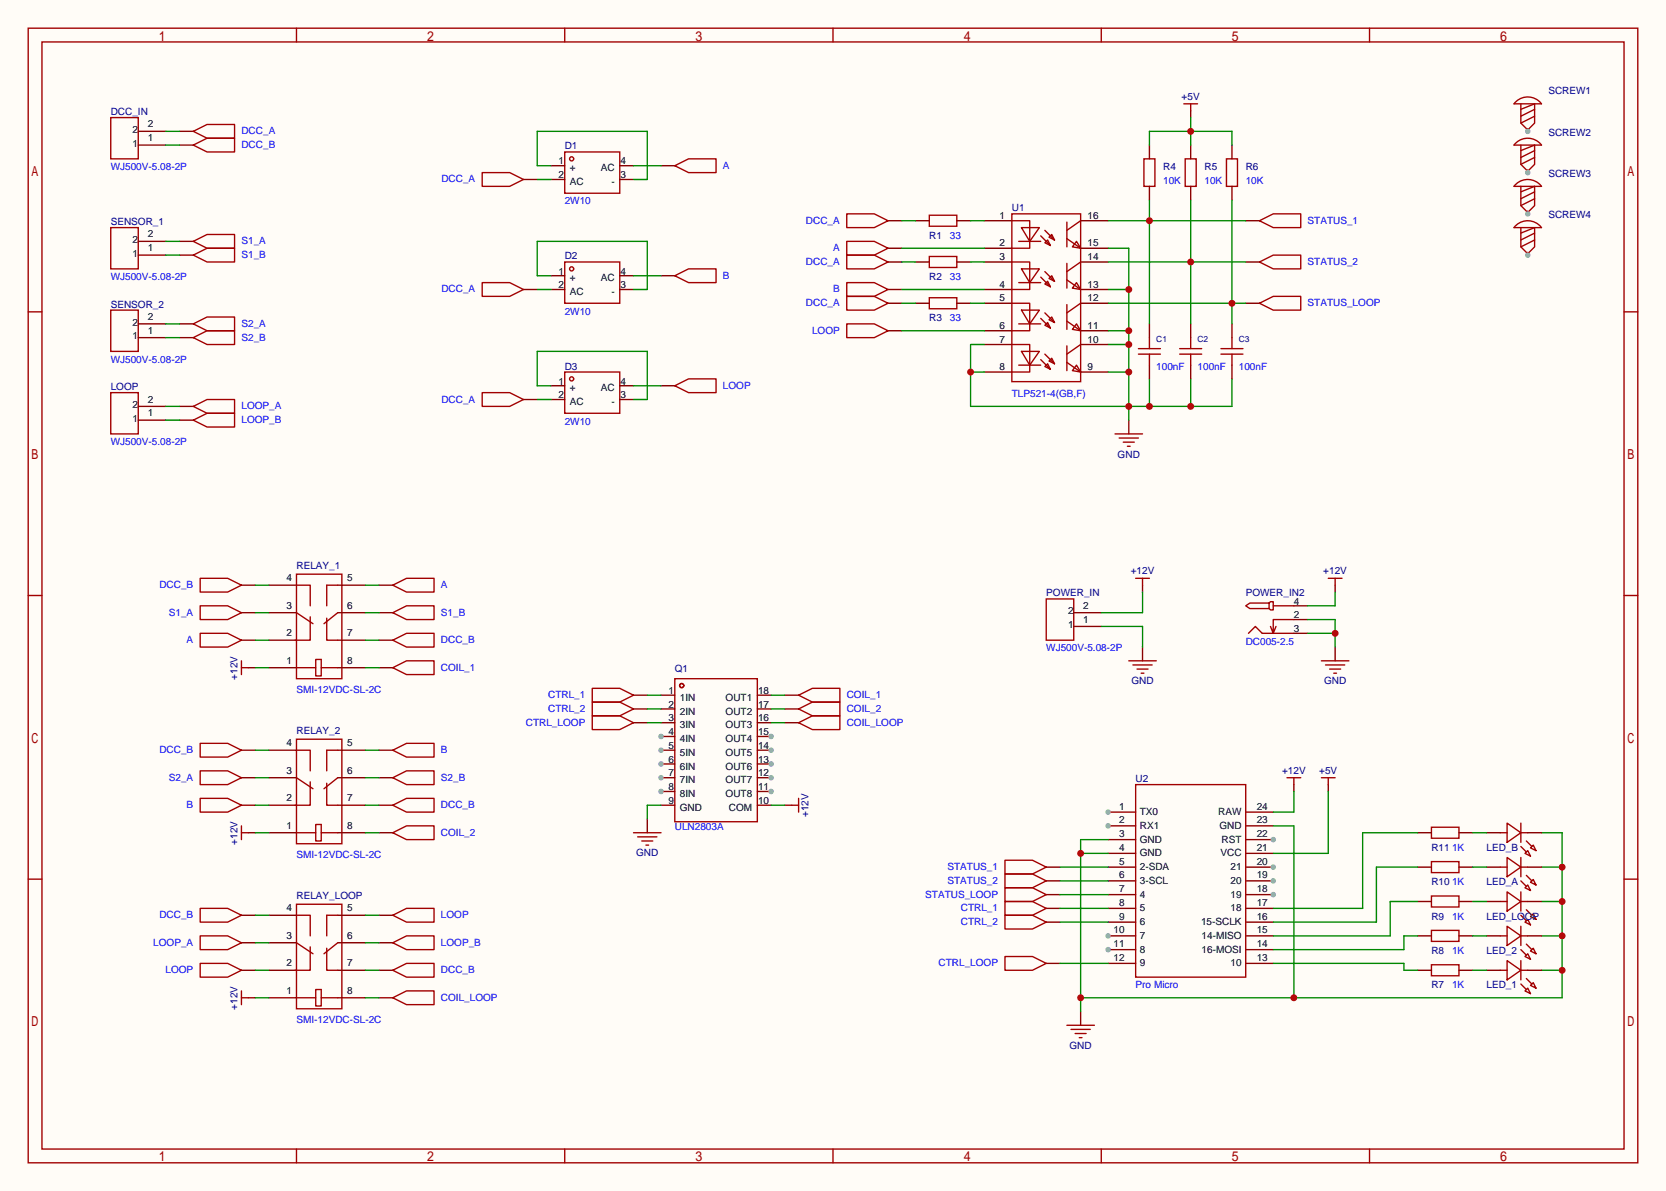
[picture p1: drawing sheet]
<svg xmlns="http://www.w3.org/2000/svg" width="308mm" height="220mm" viewBox="0 0 308 220" stroke-linecap="round" stroke-linejoin="round" font-family="sans-serif">
<path d="M0 0h307.6v220h-307.6z" fill="#fffcf7"/>
<g fill="none" stroke="#a10000" stroke-width=".25">
<path d="M5.2 5.2h297.2v209.6h-297.2zM7.7 7.7h292.1v204.5h-292.1zM54.7 5.2v2.5M104.3 5.2v2.5M153.8 5.2v2.5M203.3 5.2v2.5M252.9 5.2v2.5M20.4 21.7h5.1v7.6h-5.1zM35.7 24.3l2.5-1.3h5.1v2.5h-5.1zM35.7 26.8l2.5-1.3h5.1v2.6h-5.1zM89 31.9h5.1l2.5 1.2-2.5 1.3h-5.1zM104.3 28.1h10.1v7.6h-10.1z"/>
<path d="M124.6 30.6l2.5-1.3h5.1v2.6h-5.1zM156.3 39.5h5.1l2.6 1.3-2.6 1.2h-5.1zM186.8 39.5h12.7v31h-12.7zM5.2 57.6h2.5M20.4 42h5.1v7.7h-5.1zM20.4 57.3h5.1v7.6h-5.1zM35.7 59.8l2.5-1.3h5.1v2.6h-5.1zM35.7 44.6l2.5-1.3h5.1v2.5h-5.1zM35.7 47.1l2.5-1.3h5.1v2.6h-5.1zM89 52.2h5.1l2.5 1.3-2.5 1.2h-5.1zM104.3 48.4h10.1v7.6h-10.1zM124.6 50.9l2.5-1.2h5.1v2.5h-5.1z"/>
<path d="M156.3 47.1h5.1l2.6 1.3-2.6 1.3h-5.1zM156.3 52.2h5.1l2.6 1.3-2.6 1.2h-5.1zM156.3 44.6h5.1l2.6 1.2-2.6 1.3h-5.1zM156.3 54.7h5.1l2.6 1.3-2.6 1.3h-5.1zM156.3 59.8h5.1l2.6 1.3-2.6 1.3h-5.1zM186.8 56h3.3v5.1h-3.3M186.8 48.4h3.3v5.1h-3.3M186.8 40.8h3.3v5h-3.3M188.1 59.8h4.1M188.1 52.2h4.1M188.1 44.6h4.1M188.6 57.3h3.3l-1.8 2.5z"/>
<path d="M188.6 49.7h3.3l-1.8 2.5zM188.6 42h3.3l-1.8 2.6zM192.2 58.8l1.7 1.8M192.2 51.2l1.7 1.8M192.2 43.6l1.7 1.7M192.9 52.5l.5-.6 .5 1.1zM192.9 44.8l.5-.5 .5 1zM192.9 57.8l1.8 1.8M192.9 50.2l1.8 1.7M192.9 42.5l1.8 1.8M193.7 59.1l.5-.6 .5 1.1zM193.7 51.4l.5-.5 .5 1z"/>
<path d="M193.7 43.8l.5-.5 .5 1zM197 41v4.6M197 48.6v4.6M197 56.3v4.5M197 59.3l2.5 1.8M197 51.7l2.5 1.8M197 44.1l2.5 1.7M198.8 59.8l.7 1.3-1.5-.3zM198.8 52.2l.7 1.3-1.5-.3zM198.8 44.6l.7 1.2-1.5-.2zM199.5 56l-2.5 1.8M199.5 48.4l-2.5 1.8"/>
<path d="M199.5 40.8l-2.5 1.7M299.8 57.6h2.6M20.4 72.5h5.1v7.6h-5.1zM35.7 75.1l2.5-1.3h5.1v2.5h-5.1zM35.7 62.4l2.5-1.3h5.1v2.5h-5.1zM35.7 77.6l2.5-1.3h5.1v2.6h-5.1zM89 72.5h5.1l2.5 1.3-2.5 1.3h-5.1zM104.3 68.7h10.1v7.6h-10.1zM124.6 71.2l2.5-1.2h5.1v2.5h-5.1zM186.8 63.6h3.3v5.1h-3.3M188.1 67.4h4.1M188.6 64.9h3.3l-1.8 2.5z"/>
<path d="M192.2 66.4l1.7 1.8M192.9 67.7l.5-.5 .5 1zM192.9 60.1l.5-.5 .5 1zM192.9 65.4l1.8 1.8M193.7 66.7l.5-.5 .5 1zM197 63.9v4.6M197 66.9l2.5 1.8M198.8 67.4l.7 1.3-1.5-.2zM199.5 63.6l-2.5 1.8M205.9 80.1h5M206.6 80.9h3.6M207.4 81.7h2"/>
<path d="M208.2 82.4h.5M5.2 110h2.5M37 117h5l2.6 1.2-2.6 1.3h-5zM37 111.9h5l2.6 1.3-2.6 1.2h-5zM37 106.8h5l2.6 1.3-2.6 1.2h-5zM72.5 108.1l2.6-1.3h5v2.5h-5zM72.5 113.2l2.6-1.3h5v2.5h-5zM72.5 118.2l2.6-1.2h5v2.5h-5zM193.2 110.6h5v7.6h-5zM299.8 110h2.6M37 137.3h5l2.6 1.3-2.6 1.2h-5zM72.5 138.6l2.6-1.3h5v2.5h-5z"/>
<path d="M208.4 122h5.1M209.2 122.8h3.5M209.9 123.6h2.1M210.7 124.3h.5M244 122h5M244.7 122.8h3.6M245.5 123.6h2M246.3 124.3h.5M37 142.4h5l2.6 1.2-2.6 1.3h-5zM37 147.4h5l2.6 1.3-2.6 1.3h-5zM72.5 148.7l2.6-1.3h5v2.6h-5zM72.5 143.6l2.6-1.2h5v2.5h-5z"/>
<path d="M117 153.8h5M117.7 154.6h3.6M118.5 155.3h2M119.3 156.1h.5M5.2 162.4h2.5M37 172.8h5l2.6 1.3-2.6 1.3h-5zM37 177.9h5l2.6 1.3-2.6 1.3h-5zM37 167.8h5l2.6 1.2-2.6 1.3h-5zM72.5 169l2.6-1.2h5v2.5h-5zM72.5 179.2l2.6-1.3h5v2.6h-5zM72.5 174.1l2.6-1.3h5v2.6h-5zM299.8 162.4h2.6"/>
<path d="M197 189.4h5.1M197.7 190.1h3.6M198.5 190.9h2M199.3 191.6h.5M54.7 212.2v2.6M104.3 212.2v2.6M153.8 212.2v2.6M203.3 212.2v2.6M252.9 212.2v2.6"/>
<circle cx="105.5" cy="29.3" r=".38"/>
<circle cx="105.5" cy="49.7" r=".38"/>
<circle cx="105.5" cy="70" r=".38"/>
</g>
<g fill="none" stroke="#870000" stroke-width=".25">
<path d="M25.5 26.8h5.1M25.5 24.3h5.1M33.1 26.8h2.6M33.1 24.3h2.6M96.6 33.1h2.6M101.7 30.6h2.6M101.7 33.1h2.6M114.4 30.6h2.6M114.4 33.1h2.6M122 30.6h2.6M25.5 47.1h5.1M25.5 44.6h5.1"/>
<path d="M25.5 59.8h5.1M33.1 47.1h2.6M33.1 44.6h2.6M33.1 59.8h2.6M96.6 53.5h2.6M101.7 53.5h2.6M101.7 50.9h2.6M114.4 53.5h2.6M114.4 50.9h2.6M122 50.9h2.6M164 40.8h2.5M164 48.4h2.5"/>
<path d="M164 53.5h2.5M164 45.8h2.5M164 56h2.5M181.7 40.8h5.1M181.7 48.4h5.1M181.7 53.5h5.1M181.7 45.8h5.1M181.7 56h5.1M199.5 40.8h5.1M199.5 48.4h5.1M199.5 53.5h5.1M199.5 45.8h5.1"/>
<path d="M199.5 56h5.1M25.5 77.6h5.1M25.5 75.1h5.1M25.5 62.4h5.1M33.1 77.6h2.6M33.1 75.1h2.6M33.1 62.4h2.6M96.6 73.8h2.6M101.7 73.8h2.6M101.7 71.2h2.6M114.4 73.8h2.6M114.4 71.2h2.6"/>
<path d="M122 71.2h2.6M164 61.1h2.5M181.7 61.1h5.1M181.7 63.6h5.1M181.7 68.7h5.1M199.5 61.1h5.1M199.5 63.6h5.1M199.5 68.7h5.1M208.4 77.6v2.5M44.6 113.2h2.5M44.6 108.1h2.5M44.6 118.2h2.5"/>
<path d="M70 113.2h2.5M70 108.1h2.5M70 118.2h2.5M198.2 115.7h5.1M198.2 113.2h5.1M210.9 119.5v2.5M246.5 119.5v2.5M44.6 138.6h2.5M70 138.6h2.5M44.6 143.6h2.5M44.6 148.7h2.5M70 143.6h2.5"/>
<path d="M70 148.7h2.5M119.5 151.3v2.5M44.6 174.1h2.5M44.6 169h2.5M44.6 179.2h2.5M70 174.1h2.5M70 169h2.5M70 179.2h2.5M199.5 186.8v2.6"/>
</g>
<g fill="none" stroke="#008700" stroke-width=".25">
<path d="M30.6 24.3h2.5M30.6 26.8h2.5M99.2 33.1h2.5M101.7 30.6h-2.5v-6.3h20.3v8.8h-2.5M117 30.6h5M30.6 44.6h2.5M30.6 59.8h2.5M30.6 47.1h2.5M99.2 53.5h2.5M101.7 50.9h-2.5v-6.3h20.3v8.9h-2.5M117 50.9h5M204.6 53.5h3.8"/>
<path d="M204.6 45.8h3.8v31.8M30.6 75.1h2.5M30.6 77.6h2.5M30.6 62.4h2.5M99.2 73.8h2.5M101.7 71.2h-2.5v-6.3h20.3v8.9h-2.5M117 71.2h5M179.2 68.7h2.5M181.7 63.6h-2.5v11.5h48.3v-5.1M204.6 68.7h3.8M204.6 63.6h3.8M204.6 61.1h3.8"/>
<path d="M212.2 70v5.1M219.8 70v5.1"/>
</g>
<g fill="#c00">
<circle cx="208.4" cy="75.1" r=".63"/>
<circle cx="179.2" cy="68.7" r=".63"/>
<circle cx="208.4" cy="68.7" r=".63"/>
<circle cx="208.4" cy="63.6" r=".63"/>
<circle cx="208.4" cy="61.1" r=".63"/>
<circle cx="208.4" cy="53.5" r=".63"/>
<circle cx="212.2" cy="75.1" r=".63"/>
<circle cx="219.8" cy="75.1" r=".63"/>
</g>
<g fill="none" stroke="#870000" stroke-width=".25">
<path d="M212.2 59.8v2.6M219.8 59.8v2.6M227.5 59.8v2.6M230 40.8h2.5M230 48.4h2.5M230 56h2.5M212.2 67.4v2.6M219.8 67.4v2.6M227.5 67.4v2.6M49.7 118.2h5M49.7 113.2h5M49.7 108.1h5"/>
<path d="M62.4 118.2h5M62.4 113.2h5M62.4 108.1h5M49.7 123.3h5M49.7 138.6h5M62.4 123.3h5M62.4 138.6h5M122 128.4h2.6M122 130.9h2.6M122 133.5h2.6M122 136h2.6M49.7 153.8h5"/>
<path d="M49.7 148.7h5M49.7 143.6h5M62.4 153.8h5M62.4 148.7h5M62.4 143.6h5M49.7 179.2h5M49.7 174.1h5M49.7 169h5M62.4 179.2h5M62.4 174.1h5M62.4 169h5M193.2 165.2h2.5"/>
<path d="M193.2 162.7h2.5M193.2 160.1h2.5M49.7 184.3h5M62.4 184.3h5"/>
</g>
<g fill="none" stroke="#a10000" stroke-width=".25">
<path d="M232.5 40.8l2.6-1.3h5.1v2.5h-5.1zM232.5 48.4l2.6-1.3h5.1v2.6h-5.1zM232.5 56l2.6-1.3h5.1v2.6h-5.1zM210.2 65.4h4M210.2 64.4h4M212.2 62.4v2M212.2 65.4v2M217.8 65.4h4.1M217.8 64.4h4.1M219.8 62.4v2M219.8 65.4v2M225.4 65.4h4.1"/>
<path d="M225.4 64.4h4.1M227.5 62.4v2M227.5 65.4v2M54.7 106h8.4v19.3h-8.4zM54.7 108.1h2.6v3.8M54.7 113.2l3.1 2M57.3 113.9v4.3h-2.8M60.3 114.2v4h2.1M62.4 108.1h-2.1v3.8M62.4 113.2l-2.6 2M54.7 136.5h8.4v19.3h-8.4zM54.7 123.3h3.6v1.5h1v-1.5h3.1"/>
<path d="M54.7 138.6h2.6v3.8M58.3 123.3v-1.5h1v1.5M62.4 138.6h-2.1v3.8M124.6 125.3h15.2v26.5h-15.2zM54.7 153.8h3.6v1.5h1v-1.5h3.1M54.7 143.6l3.1 2.1M57.3 144.4v4.3h-2.8M58.3 153.8v-1.5h1v1.5M60.3 144.7v4h2.1M62.4 143.6l-2.6 2.1M185.5 158.9h5.1l2.6 1.2-2.6 1.3h-5.1zM54.7 167h8.4v19.3h-8.4z"/>
<path d="M54.7 169h2.6v3.8M54.7 174.1l3.1 2M57.3 174.9v4.3h-2.8M60.3 175.1v4.1h2.1M62.4 169h-2.1v3.8M62.4 174.1l-2.6 2M185.5 164h5.1l2.6 1.2-2.6 1.3h-5.1zM185.5 161.4h5.1l2.6 1.3-2.6 1.3h-5.1zM54.7 184.3h3.6v1.5h1v-1.5h3.1M58.3 184.3v-1.5h1v1.5"/>
<circle cx="125.9" cy="126.6" r=".38"/>
</g>
<path d="M47.1 113.2h2.6M67.4 113.2h2.6M47.1 143.6h2.6M67.4 143.6h2.6" fill="none" stroke="#008700" stroke-width=".25"/>
<circle cx="122" cy="136" r=".51" fill="#999"/>
<path d="M122 138.6h2.6" fill="none" stroke="#870000" stroke-width=".25"/>
<circle cx="122" cy="138.6" r=".51" fill="#999"/>
<path d="M122 141.1h2.6" fill="none" stroke="#870000" stroke-width=".25"/>
<circle cx="122" cy="141.1" r=".51" fill="#999"/>
<path d="M122 143.6h2.6" fill="none" stroke="#870000" stroke-width=".25"/>
<circle cx="122" cy="143.6" r=".51" fill="#999"/>
<path d="M122 146.2h2.6" fill="none" stroke="#870000" stroke-width=".25"/>
<circle cx="122" cy="146.2" r=".51" fill="#999"/>
<path d="M122 148.7h2.6M139.8 148.7h2.6M139.8 146.2h2.6" fill="none" stroke="#870000" stroke-width=".25"/>
<circle cx="142.4" cy="146.2" r=".51" fill="#999"/>
<path d="M139.8 143.6h2.6" fill="none" stroke="#870000" stroke-width=".25"/>
<circle cx="142.4" cy="143.6" r=".51" fill="#999"/>
<path d="M139.8 141.1h2.6" fill="none" stroke="#870000" stroke-width=".25"/>
<circle cx="142.4" cy="141.1" r=".51" fill="#999"/>
<path d="M139.8 138.6h2.6" fill="none" stroke="#870000" stroke-width=".25"/>
<circle cx="142.4" cy="138.6" r=".51" fill="#999"/>
<path d="M139.8 136h2.6" fill="none" stroke="#870000" stroke-width=".25"/>
<circle cx="142.4" cy="136" r=".51" fill="#999"/>
<g fill="none" stroke="#870000" stroke-width=".25">
<path d="M212.2 26.8v2.5M212.2 34.4v2.6M219.8 26.8v2.5M219.8 34.4v2.6M227.5 26.8v2.5M227.5 34.4v2.6M169 56h2.6M169 48.4h2.6M169 40.8h2.6M176.7 56h2.5M176.7 48.4h2.5M176.7 40.8h2.5"/>
<path d="M210.9 108.1v1.2M246.5 108.1v1.2M45.8 123.3h1.3M70 123.3h2.5M117 133.5h2.5M117 130.9h2.5M117 128.4h2.5M139.8 133.5h2.6M139.8 130.9h2.6M139.8 128.4h2.6M144.9 133.5h2.5M144.9 130.9h2.5"/>
<path d="M144.9 128.4h2.5M45.8 153.8h1.3M70 153.8h2.5M144.9 148.7h1.3M238.9 144.9v1.3M261.7 153.8h2.6M269.4 153.8h2.5M193.2 177.9h2.5M193.2 170.3h2.5M193.2 167.8h2.5M261.7 179.2h2.6M261.7 160.1h2.6"/>
<path d="M261.7 172.8h2.6M261.7 166.5h2.6M269.4 179.2h2.5M269.4 160.1h2.5M269.4 172.8h2.5M269.4 166.5h2.5M45.8 184.3h1.3M70 184.3h2.5"/>
</g>
<g fill="none" stroke="#a10000" stroke-width=".25">
<path d="M171.6 39.8h5.1v2h-5.1zM211.2 29.3h2v5.1h-2zM218.8 29.3h2.1v5.1h-2.1zM226.4 29.3h2.1v5.1h-2.1zM171.6 55h5.1v2h-5.1zM171.6 47.4h5.1v2h-5.1zM209.7 106.8h2.5M210.9 106.8v1.3M245.2 106.8h2.6M246.5 106.8v1.3M44.6 122v2.6M44.6 123.3h1.2"/>
<path d="M72.5 123.3l2.6-1.3h5v2.6h-5zM109.3 132.2h5.1l2.6 1.3-2.6 1.2h-5.1zM109.3 127.1h5.1l2.6 1.3-2.6 1.3h-5.1zM109.3 129.7h5.1l2.6 1.2-2.6 1.3h-5.1zM147.4 133.5l2.6-1.3h5.1v2.5h-5.1zM147.4 130.9l2.6-1.2h5.1v2.5h-5.1zM147.4 128.4l2.6-1.3h5.1v2.6h-5.1zM44.6 152.5v2.6M44.6 153.8h1.2M72.5 153.8l2.6-1.3h5v2.6h-5zM146.2 148.7h1.2M147.4 147.4v2.6"/>
<path d="M237.6 143.6h2.6M238.9 143.6v1.3M264.3 152.8h5.1v2h-5.1zM264.3 159.1h5.1v2.1h-5.1zM185.5 176.7h5.1l2.6 1.2-2.6 1.3h-5.1zM185.5 169h5.1l2.6 1.3-2.6 1.3h-5.1zM185.5 166.5h5.1l2.6 1.3-2.6 1.2h-5.1zM264.3 178.2h5.1v2h-5.1zM264.3 171.8h5.1v2.1h-5.1zM264.3 165.5h5.1v2h-5.1zM44.6 183v2.5M44.6 184.3h1.2"/>
<path d="M72.5 184.3l2.6-1.3h5v2.5h-5z"/>
</g>
<g fill="none" stroke="#008700" stroke-width=".25">
<path d="M212.2 37v22.8M166.5 56h2.5M166.5 48.4h2.5M166.5 40.8h2.5M166.5 45.8h15.2M166.5 53.5h15.2M179.2 56h2.5M179.2 48.4h2.5M179.2 40.8h2.5M204.6 40.8h25.4M166.5 61.1h15.2M47.1 108.1h2.6"/>
<path d="M47.1 118.2h2.6M67.4 108.1h2.6M67.4 118.2h2.6M203.3 115.7h7.6v3.8M210.9 109.3v3.9h-7.6M47.1 123.3h2.6M47.1 138.6h2.6M67.4 123.3h2.6M67.4 138.6h2.6M119.5 128.4h2.5M119.5 130.9h2.5M119.5 133.5h2.5"/>
<path d="M142.4 128.4h2.5M142.4 130.9h2.5M142.4 133.5h2.5M47.1 148.7h2.6M47.1 153.8h2.6M67.4 148.7h2.6M67.4 153.8h2.6M122 148.7h-2.5v2.6M142.4 148.7h2.5M47.1 169h2.6M47.1 174.1h2.6M47.1 179.2h2.6"/>
<path d="M67.4 169h2.6M67.4 174.1h2.6M67.4 179.2h2.6M47.1 184.3h2.6M67.4 184.3h2.6"/>
</g>
<circle cx="212.2" cy="40.8" r=".63" fill="#c00"/>
<path d="M219.8 37v22.8M204.6 48.4h25.4" fill="none" stroke="#008700" stroke-width=".25"/>
<circle cx="219.8" cy="48.4" r=".63" fill="#c00"/>
<path d="M227.5 37v22.8M204.6 56h25.4" fill="none" stroke="#008700" stroke-width=".25"/>
<circle cx="227.5" cy="56" r=".63" fill="#c00"/>
<path d="M219.8 20.4v1.3M245.2 144.9v1.3" fill="none" stroke="#870000" stroke-width=".25"/>
<path d="M218.6 19.2h2.5M219.8 19.2v1.2M244 143.6h2.5M245.2 143.6v1.3" fill="none" stroke="#a10000" stroke-width=".25"/>
<path d="M212.2 26.8v-2.5h15.3v2.5M219.8 21.7v5.1" fill="none" stroke="#008700" stroke-width=".25"/>
<circle cx="219.8" cy="24.3" r=".63" fill="#c00"/>
<path d="M204.6 150h5.1" fill="none" stroke="#870000" stroke-width=".25"/>
<circle cx="204.6" cy="150" r=".51" fill="#999"/>
<path d="M204.6 152.5h5.1" fill="none" stroke="#870000" stroke-width=".25"/>
<circle cx="204.6" cy="152.5" r=".51" fill="#999"/>
<path d="M204.6 155.1h5.1M204.6 157.6h5.1M204.6 160.1h5.1M204.6 162.7h5.1M204.6 165.2h5.1M204.6 167.8h5.1M204.6 170.3h5.1M204.6 172.8h5.1" fill="none" stroke="#870000" stroke-width=".25"/>
<circle cx="204.6" cy="172.8" r=".51" fill="#999"/>
<path d="M204.6 175.4h5.1" fill="none" stroke="#870000" stroke-width=".25"/>
<circle cx="204.6" cy="175.4" r=".51" fill="#999"/>
<path d="M204.6 177.9h5.1M230 177.9h5.1M230 175.4h5.1M230 172.8h5.1M230 170.3h5.1M230 167.8h5.1M230 165.2h5.1" fill="none" stroke="#870000" stroke-width=".25"/>
<circle cx="235.1" cy="165.2" r=".51" fill="#999"/>
<path d="M230 162.7h5.1" fill="none" stroke="#870000" stroke-width=".25"/>
<circle cx="235.1" cy="162.7" r=".51" fill="#999"/>
<path d="M230 160.1h5.1" fill="none" stroke="#870000" stroke-width=".25"/>
<circle cx="235.1" cy="160.1" r=".51" fill="#999"/>
<path d="M230 157.6h5.1M230 155.1h5.1" fill="none" stroke="#870000" stroke-width=".25"/>
<circle cx="235.1" cy="155.1" r=".51" fill="#999"/>
<path d="M230 152.5h5.1M230 150h5.1" fill="none" stroke="#870000" stroke-width=".25"/>
<path d="M209.7 144.9h20.3v35.6h-20.3z" fill="none" stroke="#a10000" stroke-width=".25"/>
<path d="M199.5 157.6h5.1M204.6 155.1h-5.1v31.7M235.1 152.5h3.8v31.8M284.6 153.8h3.8v30.5h-88.9M284.6 179.2h3.8M284.6 172.8h3.8M284.6 166.5h3.8M284.6 160.1h3.8" fill="none" stroke="#008700" stroke-width=".25"/>
<g fill="#c00">
<circle cx="199.5" cy="184.3" r=".63"/>
<circle cx="238.9" cy="184.3" r=".63"/>
<circle cx="288.4" cy="179.2" r=".63"/>
<circle cx="288.4" cy="172.8" r=".63"/>
<circle cx="288.4" cy="166.5" r=".63"/>
<circle cx="288.4" cy="160.1" r=".63"/>
<circle cx="199.5" cy="157.6" r=".63"/>
</g>
<path d="M238.9 146.2v3.8h-3.8M245.2 146.2v11.4h-10.1" fill="none" stroke="#008700" stroke-width=".25"/>
<path d="M280 18.7a3.2 3.2 0 0 1 4.6 .5h-5.1zM280.8 19.2v3.5l1.3 1.3 1.2-1.3v-3.5l-2.5 1M283.3 20.2l-2.5 1.3M283.3 21.5l-2.5 1.2" fill="none" stroke="#a10000" stroke-width=".25"/>
<path d="M282.1 23.7v.6" fill="none" stroke="#870000" stroke-width=".25"/>
<circle cx="282.1" cy="24.3" r=".51" fill="#999"/>
<path d="M280 26.3a3.2 3.2 0 0 1 4.6 .5h-5.1zM280.8 26.8v3.6l1.3 1.2 1.2-1.2v-3.6l-2.5 1M283.3 27.8l-2.5 1.3M283.3 29.1l-2.5 1.3" fill="none" stroke="#a10000" stroke-width=".25"/>
<path d="M282.1 31.4v.5" fill="none" stroke="#870000" stroke-width=".25"/>
<circle cx="282.1" cy="31.9" r=".51" fill="#999"/>
<path d="M280 33.9a3.2 3.2 0 0 1 4.6 .5h-5.1zM280.8 34.4v3.6l1.3 1.2 1.2-1.2v-3.6l-2.5 1M283.3 35.4l-2.5 1.3M283.3 36.7l-2.5 1.3" fill="none" stroke="#a10000" stroke-width=".25"/>
<path d="M282.1 39v.5" fill="none" stroke="#870000" stroke-width=".25"/>
<circle cx="282.1" cy="39.5" r=".51" fill="#999"/>
<path d="M280 41.6a3.2 3.2 0 0 1 4.6 .4h-5.1zM280.8 42v3.6l1.3 1.3 1.2-1.3v-3.6l-2.5 1.1M283.3 43.1l-2.5 1.2M283.3 44.3l-2.5 1.3" fill="none" stroke="#a10000" stroke-width=".25"/>
<path d="M282.1 46.6v.5" fill="none" stroke="#870000" stroke-width=".25"/>
<circle cx="282.1" cy="47.1" r=".51" fill="#999"/>
<g fill="none" stroke="#008700" stroke-width=".25">
<path d="M241.4 114.4h5.1v5.1M241.4 117h5.1M261.7 153.8h-10.1v14h-16.5M271.9 153.8h2.5M195.7 160.1h8.9M195.7 162.7h8.9M195.7 165.2h8.9M195.7 167.8h8.9M195.7 170.3h8.9M195.7 177.9h8.9M235.1 177.9h24.1v1.3h2.5M261.7 160.1h-7.6v10.2h-19"/>
<path d="M261.7 166.5h-5v6.3h-21.6M261.7 172.8h-2.5v2.6h-24.1M271.9 160.1h2.5M271.9 179.2h2.5M271.9 172.8h2.5M271.9 166.5h2.5"/>
</g>
<g fill="none" stroke="#a10000" stroke-width=".25">
<path d="M230 111.9l.8-.5h3.5v1h-3.5zM230.5 117l1.3-1.3 1.2 1.3h5.9M234.3 111.4l.3-.3h.5v1.5h-.5l-.3-.2M235.1 111.9h3.8M235.6 115.7l-.5 1.3M238.9 114.4h-3.8v2.6l-.5-1.3M277 153.8h1.3M278.3 152l2.5 1.8-2.5 1.8zM278.3 158.4l2.5 1.7-2.5 1.8zM280.8 156.3l1 1.1M280.8 153.8h1.3M280.8 152v3.6"/>
<path d="M280.8 158.4v3.5M281.6 157.6l.5-.5 .5 1zM281.8 155.3l1 1M282.6 156.6l.5-.5 .5 1zM277 160.1h1.3M277 166.5h1.3M277 172.8h1.3M277 179.2h1.3M278.3 164.7l2.5 1.8-2.5 1.8zM278.3 171.1l2.5 1.7-2.5 1.8zM278.3 177.4l2.5 1.8-2.5 1.8zM280.8 164.7v3.6"/>
<path d="M280.8 171.1v3.5M280.8 177.4v3.6M280.8 162.7l1 1M280.8 160.1h1.3M280.8 169l1 1.1M280.8 166.5h1.3M280.8 175.4l1 1M280.8 172.8h1.3M280.8 179.2h1.3M281.6 164l.5-.6 .5 1.1zM281.6 176.7l.5-.6 .5 1.1zM281.8 161.7l1 1"/>
<path d="M281.8 168l1 1M281.8 174.4l1 1M282.1 169.8l.5 1-1-.5zM282.6 162.9l.5-.5 .5 1zM282.6 175.6l.5-.5 .5 1zM283.1 168.8l.5 1-1-.5zM280.8 181.7l1 1.1M281.6 183l.5-.5 .5 1zM281.8 180.7l1 1M283.1 181.5l.5 1-1-.5z"/>
</g>
<g fill="none" stroke="#870000" stroke-width=".25">
<path d="M238.9 111.9h2.5M238.9 114.4h2.5M238.9 117h2.5M274.4 153.8h2.6M282.1 153.8h2.5M274.4 160.1h2.6M274.4 166.5h2.6M274.4 172.8h2.6M274.4 179.2h2.6M282.1 160.1h2.5M282.1 166.5h2.5M282.1 172.8h2.5"/>
<path d="M282.1 179.2h2.5"/>
</g>
<circle cx="246.5" cy="117" r=".63" fill="#c00"/>
<path d="M246.5 109.3v2.6h-5.1" fill="none" stroke="#008700" stroke-width=".25"/>
<g font-size="1.8" fill="#000080">
<text x="285.9" y="17.4">SCREW1</text>
<text x="20.4" y="21.3">DCC_IN</text>
<text x="218.2" y="18.5">+5V</text>
<text x="104.3" y="27.6">D1</text>
<text x="285.9" y="25.1">SCREW2</text>
<text x="214.8" y="31.4">R4</text>
<text x="222.4" y="31.4">R5</text>
<text x="230" y="31.4">R6</text>
<text x="285.9" y="32.7">SCREW3</text>
<text x="20.4" y="41.6">SENSOR_1</text>
<text x="186.8" y="39">U1</text>
<text x="285.9" y="40.3">SCREW4</text>
<text x="104.3" y="47.9">D2</text>
<text x="171.6" y="44.1">R1</text>
<text x="171.6" y="51.7">R2</text>
<text x="20.4" y="56.8">SENSOR_2</text>
<text x="171.6" y="59.4">R3</text>
<text x="104.3" y="68.2">D3</text>
<text x="20.4" y="72.1">LOOP</text>
<text x="206.4" y="84.5">GND</text>
<text x="54.7" y="105.1">RELAY_1</text>
<text x="208.8" y="106.1">+12V</text>
<text x="244.3" y="106.1">+12V</text>
<text x="193.2" y="110.2">POWER_IN</text>
<text x="230" y="110.2">POWER_IN2</text>
<text x="43.9" y="125.5" transform="rotate(-90 43.9 125.5)">+12V</text>
<text x="124.6" y="124.1">Q1</text>
<text x="208.9" y="126.4">GND</text>
<text x="244.5" y="126.4">GND</text>
<text x="54.7" y="135.6">RELAY_2</text>
<text x="236.7" y="142.9">+12V</text>
<text x="243.6" y="142.9">+5V</text>
<text x="209.7" y="144.4">U2</text>
<text x="43.9" y="156" transform="rotate(-90 43.9 156)">+12V</text>
<text x="149.3" y="150.9" transform="rotate(-90 149.3 150.9)">+12V</text>
<text x="117.5" y="158.2">GND</text>
<text x="264.3" y="157.1">R11</text>
<text x="274.4" y="157.1">LED_B</text>
<text x="54.7" y="166">RELAY_LOOP</text>
<text x="264.3" y="163.5">R10</text>
<text x="274.4" y="163.5">LED_A</text>
<text x="264.3" y="169.8">R9</text>
<text x="274.4" y="169.8">LED_LOOP</text>
<text x="264.3" y="176.2">R8</text>
<text x="274.4" y="176.2">LED_2</text>
<text x="264.3" y="182.5">R7</text>
<text x="274.4" y="182.5">LED_1</text>
<text x="43.9" y="186.5" transform="rotate(-90 43.9 186.5)">+12V</text>
<text x="197.5" y="193.7">GND</text>
</g>
<g font-size="1.8">
<text x="27.3" y="23.5">2</text>
<text x="24.5" y="27.1">1</text>
<text x="24.5" y="24.6">2</text>
<text x="27.3" y="26.1">1</text>
<text x="103.1" y="30.4">1</text>
<text x="103.1" y="32.9">2</text>
<text x="105.2" y="31.6">+</text>
<text x="105.2" y="34.2">AC</text>
<text x="110.9" y="31.6">AC</text>
<text x="112.9" y="34.2">-</text>
<text x="114.6" y="32.9">3</text>
<text x="114.6" y="30.4">4</text>
<text x="184.5" y="40.4">1</text>
<text x="200.8" y="40.4">16</text>
<text x="24.5" y="47.4">1</text>
<text x="24.5" y="44.9">2</text>
<text x="27.3" y="46.4">1</text>
<text x="27.3" y="43.9">2</text>
<text x="184.5" y="45.5">2</text>
<text x="200.8" y="45.5">15</text>
<text x="103.1" y="50.7">1</text>
<text x="103.1" y="53.2">2</text>
<text x="105.2" y="52">+</text>
<text x="110.9" y="52">AC</text>
<text x="114.6" y="53.2">3</text>
<text x="114.6" y="50.7">4</text>
<text x="184.5" y="53.1">4</text>
<text x="184.5" y="48.1">3</text>
<text x="200.8" y="48.1">14</text>
<text x="200.8" y="53.1">13</text>
<text x="27.3" y="59.1">2</text>
<text x="105.2" y="54.5">AC</text>
<text x="112.9" y="54.5">-</text>
<text x="184.5" y="55.7">5</text>
<text x="200.8" y="55.7">12</text>
<text x="24.5" y="62.7">1</text>
<text x="24.5" y="60.1">2</text>
<text x="27.3" y="61.6">1</text>
<text x="184.5" y="63.3">7</text>
<text x="184.5" y="60.8">6</text>
<text x="200.8" y="63.3">10</text>
<text x="200.8" y="60.8">11</text>
<text x="103.1" y="71">1</text>
<text x="114.6" y="71">4</text>
<text x="184.5" y="68.4">8</text>
<text x="200.8" y="68.4">9</text>
<text x="24.5" y="77.9">1</text>
<text x="24.5" y="75.4">2</text>
<text x="27.3" y="76.9">1</text>
<text x="27.3" y="74.3">2</text>
<text x="103.1" y="73.6">2</text>
<text x="105.2" y="72.3">+</text>
<text x="105.2" y="74.8">AC</text>
<text x="110.9" y="72.3">AC</text>
<text x="112.9" y="74.8">-</text>
<text x="114.6" y="73.6">3</text>
<text x="52.9" y="107.4">4</text>
<text x="64.1" y="107.4">5</text>
<text x="52.9" y="112.4">3</text>
<text x="64.1" y="112.4">6</text>
<text x="197.2" y="113.5">2</text>
<text x="200" y="112.4">2</text>
<text x="238.9" y="111.7">4</text>
<text x="52.9" y="117.5">2</text>
<text x="64.1" y="117.5">7</text>
<text x="197.2" y="116">1</text>
<text x="200" y="115">1</text>
<text x="238.9" y="114.2">2</text>
<text x="238.9" y="116.7">3</text>
<text x="52.9" y="122.6">1</text>
<text x="64.1" y="122.6">8</text>
<text x="123.4" y="128.2">1</text>
<text x="123.4" y="130.7">2</text>
<text x="125.5" y="129.4">1IN</text>
<text x="125.5" y="132">2IN</text>
<text x="134" y="132">OUT2</text>
<text x="134" y="129.4">OUT1</text>
<text x="140" y="130.7">17</text>
<text x="140" y="128.2">18</text>
<text x="52.9" y="137.8">4</text>
<text x="64.1" y="137.8">5</text>
<text x="123.4" y="133.2">3</text>
<text x="123.4" y="135.8">4</text>
<text x="125.5" y="134.5">3IN</text>
<text x="125.5" y="137.1">4IN</text>
<text x="134" y="137.1">OUT4</text>
<text x="134" y="134.5">OUT3</text>
<text x="140" y="135.8">15</text>
<text x="140" y="133.2">16</text>
<text x="52.9" y="142.9">3</text>
<text x="64.1" y="142.9">6</text>
<text x="123.4" y="138.3">5</text>
<text x="123.4" y="140.9">6</text>
<text x="123.4" y="143.4">7</text>
<text x="125.5" y="139.6">5IN</text>
<text x="125.5" y="142.1">6IN</text>
<text x="134" y="142.1">OUT6</text>
<text x="134" y="139.6">OUT5</text>
<text x="140" y="143.4">12</text>
<text x="140" y="140.9">13</text>
<text x="140" y="138.3">14</text>
<text x="52.9" y="148">2</text>
<text x="64.1" y="148">7</text>
<text x="123.4" y="145.9">8</text>
<text x="123.4" y="148.5">9</text>
<text x="125.5" y="144.7">7IN</text>
<text x="125.5" y="147.2">8IN</text>
<text x="125.5" y="149.8">GND</text>
<text x="134" y="147.2">OUT8</text>
<text x="134" y="144.7">OUT7</text>
<text x="134.6" y="149.8">COM</text>
<text x="140" y="148.5">10</text>
<text x="140" y="145.9">11</text>
<text x="206.6" y="149.5">1</text>
<text x="232" y="149.5">24</text>
<text x="52.9" y="153.1">1</text>
<text x="64.1" y="153.1">8</text>
<text x="206.6" y="152.1">2</text>
<text x="206.6" y="154.6">3</text>
<text x="210.4" y="150.5">TX0</text>
<text x="210.4" y="153.1">RX1</text>
<text x="210.4" y="155.6">GND</text>
<text x="224.9" y="150.5">RAW</text>
<text x="225.1" y="153.1">GND</text>
<text x="225.5" y="155.6">RST</text>
<text x="232" y="154.6">22</text>
<text x="232" y="152.1">23</text>
<text x="206.6" y="157.1">4</text>
<text x="206.6" y="159.7">5</text>
<text x="210.4" y="158.2">GND</text>
<text x="210.4" y="160.7">2-SDA</text>
<text x="225.3" y="158.2">VCC</text>
<text x="227.2" y="160.7">21</text>
<text x="232" y="159.7">20</text>
<text x="232" y="157.1">21</text>
<text x="206.6" y="162.2">6</text>
<text x="206.6" y="164.8">7</text>
<text x="206.6" y="167.3">8</text>
<text x="210.4" y="163.2">3-SCL</text>
<text x="210.4" y="165.8">4</text>
<text x="227.2" y="165.8">19</text>
<text x="227.2" y="163.2">20</text>
<text x="232" y="167.3">17</text>
<text x="232" y="164.8">18</text>
<text x="232" y="162.2">19</text>
<text x="52.9" y="173.4">3</text>
<text x="52.9" y="168.3">4</text>
<text x="64.1" y="168.3">5</text>
<text x="64.1" y="173.4">6</text>
<text x="205.6" y="172.4">10</text>
<text x="206.6" y="169.8">9</text>
<text x="210.4" y="168.3">5</text>
<text x="210.4" y="170.9">6</text>
<text x="210.4" y="173.4">7</text>
<text x="221.7" y="170.9">15-SCLK</text>
<text x="221.8" y="173.4">14-MISO</text>
<text x="227.2" y="168.3">18</text>
<text x="232" y="172.4">15</text>
<text x="232" y="169.8">16</text>
<text x="52.9" y="178.5">2</text>
<text x="64.1" y="178.5">7</text>
<text x="205.6" y="174.9">11</text>
<text x="205.6" y="177.5">12</text>
<text x="210.4" y="175.9">8</text>
<text x="210.4" y="178.5">9</text>
<text x="221.8" y="175.9">16-MOSI</text>
<text x="227.2" y="178.5">10</text>
<text x="232" y="177.5">13</text>
<text x="232" y="174.9">14</text>
<text x="52.9" y="183.6">1</text>
<text x="64.1" y="183.6">8</text>
</g>
<g font-size="1.8" fill="#00f">
<text x="44.6" y="24.8">DCC_A</text>
<text x="44.6" y="27.4">DCC_B</text>
<text x="20.4" y="31.4">WJ500V-5.08-2P</text>
<text x="81.5" y="33.7">DCC_A</text>
<text x="133.5" y="31.2">A</text>
<text x="214.8" y="34">10K</text>
<text x="222.4" y="34">10K</text>
<text x="230" y="34">10K</text>
<text x="104.3" y="37.8">2W10</text>
<text x="148.8" y="41.3">DCC_A</text>
<text x="241.4" y="41.3">STATUS_1</text>
<text x="44.6" y="45.1">S1_A</text>
<text x="44.6" y="47.7">S1_B</text>
<text x="153.8" y="46.4">A</text>
<text x="175.4" y="44.1">33</text>
<text x="20.4" y="51.7">WJ500V-5.08-2P</text>
<text x="133.5" y="51.5">B</text>
<text x="148.8" y="48.9">DCC_A</text>
<text x="175.4" y="51.7">33</text>
<text x="241.4" y="48.9">STATUS_2</text>
<text x="81.5" y="54">DCC_A</text>
<text x="104.3" y="58.1">2W10</text>
<text x="148.8" y="56.6">DCC_A</text>
<text x="153.8" y="54">B</text>
<text x="175.4" y="59.4">33</text>
<text x="241.4" y="56.6">STATUS_LOOP</text>
<text x="44.6" y="60.4">S2_A</text>
<text x="44.6" y="62.9">S2_B</text>
<text x="149.9" y="61.6">LOOP</text>
<text x="20.4" y="67">WJ500V-5.08-2P</text>
<text x="133.5" y="71.8">LOOP</text>
<text x="213.5" y="68.2">100nF</text>
<text x="221.1" y="68.2">100nF</text>
<text x="228.7" y="68.2">100nF</text>
<text x="44.6" y="75.6">LOOP_A</text>
<text x="81.5" y="74.3">DCC_A</text>
<text x="186.8" y="73.3">TLP521-4(GB,F)</text>
<text x="20.4" y="82.2">WJ500V-5.08-2P</text>
<text x="44.6" y="78.2">LOOP_B</text>
<text x="104.3" y="78.4">2W10</text>
<text x="29.4" y="108.6">DCC_B</text>
<text x="31.2" y="113.7">S1_A</text>
<text x="81.4" y="108.6">A</text>
<text x="81.4" y="113.7">S1_B</text>
<text x="34.5" y="118.8">A</text>
<text x="81.4" y="118.8">DCC_B</text>
<text x="230" y="119">DC005-2.5</text>
<text x="81.4" y="123.9">COIL_1</text>
<text x="193.2" y="120.3">WJ500V-5.08-2P</text>
<text x="54.7" y="127.9">SMI-12VDC-SL-2C</text>
<text x="101.2" y="129">CTRL_1</text>
<text x="101.2" y="131.5">CTRL_2</text>
<text x="156.3" y="131.5">COIL_2</text>
<text x="156.3" y="129">COIL_1</text>
<text x="97.1" y="134">CTRL_LOOP</text>
<text x="156.3" y="134">COIL_LOOP</text>
<text x="29.4" y="139.1">DCC_B</text>
<text x="81.4" y="139.1">B</text>
<text x="31.2" y="144.2">S2_A</text>
<text x="34.5" y="149.3">B</text>
<text x="81.4" y="149.3">DCC_B</text>
<text x="81.4" y="144.2">S2_B</text>
<text x="81.4" y="154.4">COIL_2</text>
<text x="124.6" y="153.3">ULN2803A</text>
<text x="54.7" y="158.4">SMI-12VDC-SL-2C</text>
<text x="174.9" y="160.7">STATUS_1</text>
<text x="268.1" y="157.1">1K</text>
<text x="170.8" y="165.8">STATUS_LOOP</text>
<text x="174.9" y="163.2">STATUS_2</text>
<text x="268.1" y="163.5">1K</text>
<text x="29.4" y="169.6">DCC_B</text>
<text x="81.4" y="169.6">LOOP</text>
<text x="177.4" y="170.9">CTRL_2</text>
<text x="177.4" y="168.3">CTRL_1</text>
<text x="268.1" y="169.8">1K</text>
<text x="28.3" y="174.7">LOOP_A</text>
<text x="30.6" y="179.8">LOOP</text>
<text x="81.4" y="179.8">DCC_B</text>
<text x="81.4" y="174.7">LOOP_B</text>
<text x="173.3" y="178.5">CTRL_LOOP</text>
<text x="268.1" y="176.2">1K</text>
<text x="81.4" y="184.8">COIL_LOOP</text>
<text x="209.7" y="182.5">Pro Micro</text>
<text x="268.1" y="182.5">1K</text>
<text x="54.7" y="188.9">SMI-12VDC-SL-2C</text>
</g>
<g font-size="1.6" fill="#000080">
<text x="213.5" y="63.2">C1</text>
<text x="221.1" y="63.2">C2</text>
<text x="228.7" y="63.2">C3</text>
</g>
</svg>
